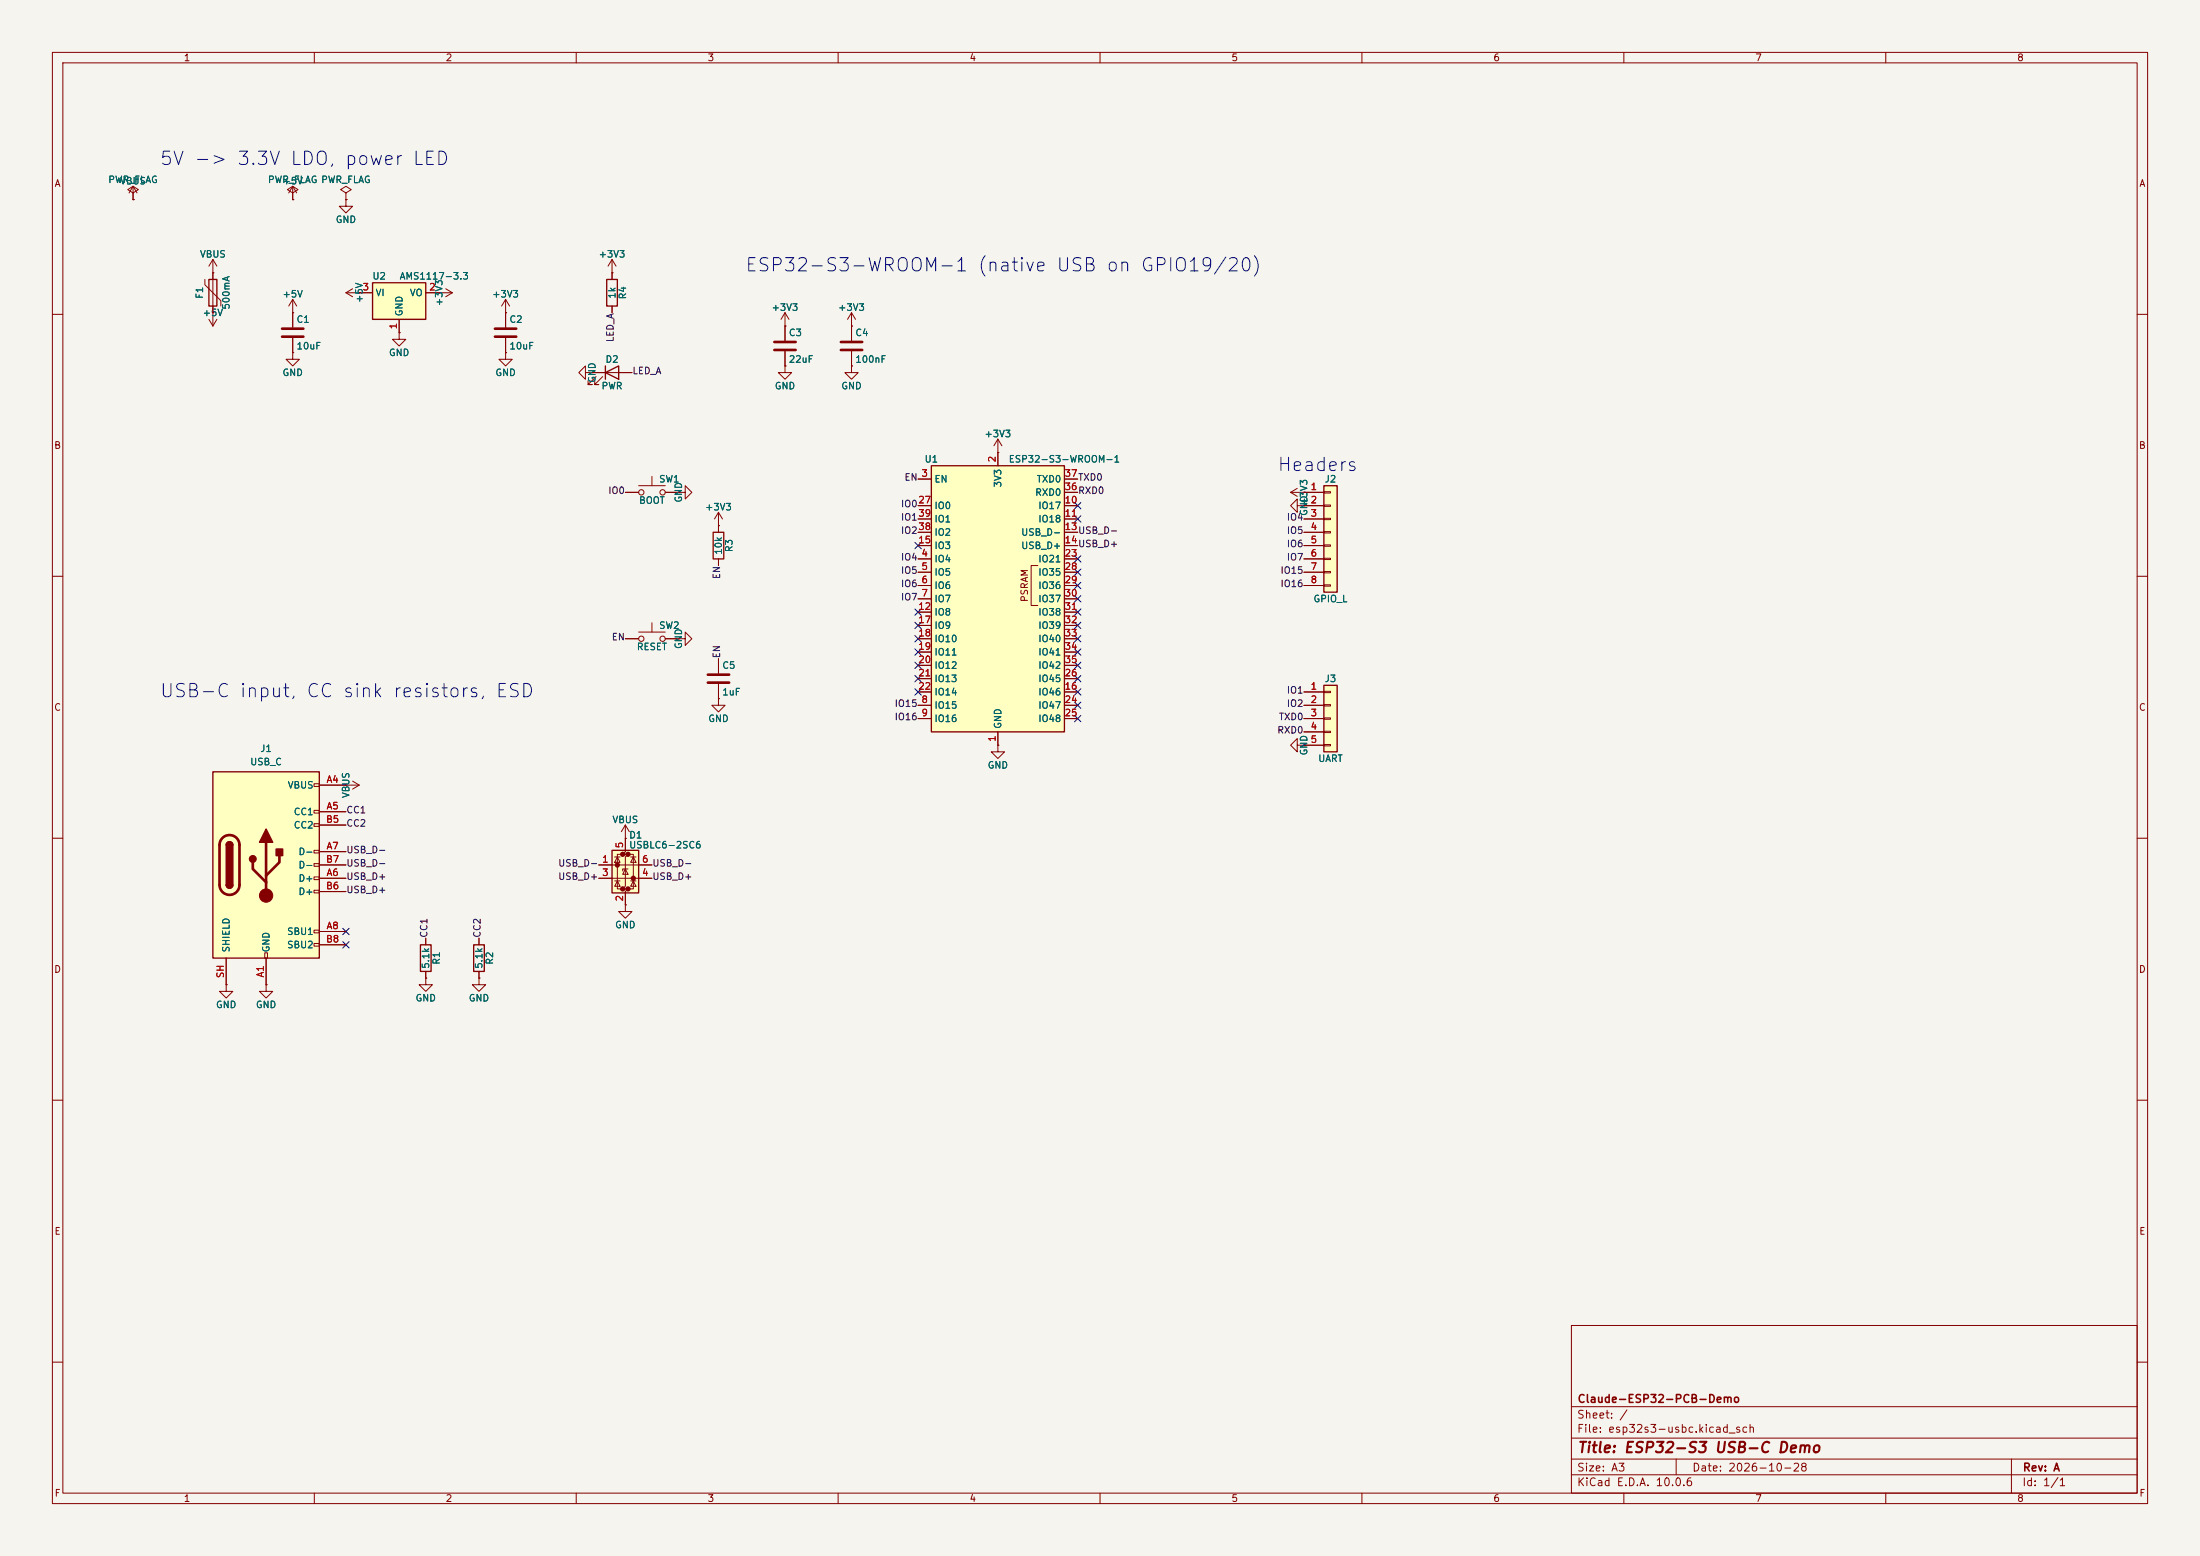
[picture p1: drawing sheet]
<svg xmlns="http://www.w3.org/2000/svg" width="420mm" height="297mm" viewBox="0 0 420 297" stroke-linecap="round" stroke-linejoin="round" font-family="sans-serif">
<path d="M0 0h420v297h-420z" fill="#f5f4ef" stroke="#f5f4ef" stroke-width=".19"/>
<g fill="none" stroke="#840000" stroke-width=".19">
<path d="M10 10h400v277h-400zM12 12h396v273h-396zM60 10v2M110 10v2M160 10v2M210 10v2M260 10v2M310 10v2M360 10v2M25.4 36.8l1-.6-1-.6-1 .6 1 .6v1.3M25.4 38.1h.1M25.4 35.6l-.8 1.2"/>
<path d="M25.4 35.6l.8 1.2M25.4 35.6v2.5M66 36.8l1.1-.6-1.1-.6-1 .6 1 .6v1.3M66 38.1h.1M116.8 52.1v1.2M116.8 58.4v1.3M149.9 59.7v5.3M149.9 59.7l-.8 1.3M149.9 59.7l.7 1.3M162.6 59.7l-.8 1.3M162.6 59.7l.7 1.3M162.6 59.7v5.3"/>
<path d="M10 60h2M96.5 67.3v1.3h1.3l-1.3 1.3-1.3-1.3h1.3M96.5 67.3h.1M113 71.1h7.6M113.8 71.9l-1.5 1.5h.7h-.7v-.8M115.1 71.9l-1.6 1.5h.8h-.8v-.8M149.9 69.9v1.2h1.2l-1.2 1.3-1.3-1.3h1.3M149.9 69.9h.1M149.9 62.2h.1M149.9 67.1v2.8M162.6 69.9v1.2h1.2l-1.2 1.3-1.3-1.3h1.3M162.6 69.9h.1"/>
<path d="M162.6 62.2h.1M162.6 67.1v2.8M408 60h2M10 110h2M124.5 118.9v1.8M408 110h2M119.4 121.9h2.5M121.9 120.7h5.1M127 121.9h2.5M129.5 121.9h1.3v-1.2l1.3 1.2-1.3 1.3v-1.3M129.5 121.9h.1M137.2 133.4v1.2h1.2l-1.2 1.3-1.3-1.3h1.3"/>
<path d="M137.2 133.4h.1M137.2 125.7v2.8M137.2 130.6v2.8M10 160h2M66 149.9h.1M66 149.9h2.6M67.3 149.1l1.3 .8M68.6 149.9l-1.3 .7M119.4 157.5l-.8 1.3M119.4 157.5l.7 1.3M119.4 157.5v2.5M190.5 142.2v1.3h1.3l-1.3 1.3-1.3-1.3h1.3"/>
<path d="M190.5 142.2h.1M247.6 142.2v-1.2l-1.2 1.2 1.2 1.3v-1.3h1.3M248.9 142.2h.1M408 160h2M119.4 160h.1M119.4 172.7v1.3h1.2l-1.2 1.3-1.3-1.3h1.3M119.4 172.7h.1M10 210h2M408 210h2M300 253h108v32h-108zM10 260h2M300 278.5h108"/>
<path d="M300 274.5h108M300 268.5h108M320 278.5v3M384 278.5v6.5M408 260h2M60 285v2M110 285v2M160 285v2M210 285v2M260 285v2M300 281.5h108M310 285v2"/>
<path d="M360 285v2"/>
<circle cx="122.4" cy="121.9" r=".51"/>
<circle cx="126.5" cy="121.9" r=".51"/>
</g>
<path d="M115.8 53.3h2.1v5.1h-2.1zM115.6 71.1l2.5-1.2v2.5zM115.6 69.9v2.5" fill="none" stroke="#840000" stroke-width=".25"/>
<path d="M147.8 65.3h4.1M147.8 66.8h4.1M160.5 65.3h4.1M160.5 66.8h4.1M135.1 128.8h4.1M135.1 130.3h4.1" fill="none" stroke="#840000" stroke-width=".51"/>
<path d="M40.6 147.3h20.4v35.6h-20.4z" fill="#ffffc2"/>
<g fill="none" stroke="#840000" stroke-width=".19">
<path d="M116.8 52.1h.1M116.8 49.5l-.7 1.3M116.8 49.5l.8 1.3M116.8 49.5v2.6M59.9 149.6h1.1v.5h-1.1zM59.9 154.7h1.1v.5h-1.1zM59.9 157.2h1.1v.5h-1.1zM61 149.9h5M61 154.9h5M61 157.5h5M59.9 162.3h1.1v.5h-1.1zM59.9 164.8h1.1v.6h-1.1z"/>
<path d="M59.9 167.4h1.1v.5h-1.1zM59.9 169.9h1.1v.5h-1.1zM59.9 177.5h1.1v.6h-1.1zM61 167.6h5M61 162.6h5M61 177.8h5M61 170.2h5M61 165.1h5M81.3 179.1v1.2M91.4 179.1v1.2M43.2 188v1.2h1.2l-1.2 1.3-1.3-1.3h1.3M43.2 188h.1"/>
<path d="M43.2 182.9v5.1M50.5 181.9h.6v1h-.6zM50.8 188v1.2h1.3l-1.3 1.3-1.3-1.3h1.3M50.8 188h.1M50.8 182.9v5.1M59.9 180.1h1.1v.5h-1.1zM61 180.3h5M81.3 186.7v1.3h1.2l-1.2 1.2-1.3-1.2h1.3M81.3 186.7h.1M81.3 185.4v1.3M91.4 186.7v1.3h1.3l-1.3 1.2-1.2-1.2h1.2M91.4 186.7h.1"/>
<path d="M91.4 185.4v1.3"/>
</g>
<path d="M40.6 147.3h20.4v35.6h-20.4zM43.2 161.3a.64 .64 0 0 1 .6-.6 .64 .64 0 0 1 .6 .6M43.2 168.9a.64 .64 0 0 0 .6 .6 .64 .64 0 0 0 .6-.6M80.3 180.3h2v5.1h-2zM90.4 180.3h2.1v5.1h-2.1z" fill="none" stroke="#840000" stroke-width=".25"/>
<path d="M42.5 160a1.9 1.9 0 0 1 2-.5 1.9 1.9 0 0 1 1.2 1.8v7.6a1.91 1.91 0 0 1-1.9 1.9 1.91 1.91 0 0 1-1.9-1.9v-7.8l.2-.6zM48.3 164.6v1.3l2.5 2.5M50.8 160.8v10.1M53.3 163.3v1.3l-2.5 2.5" fill="none" stroke="#840000" stroke-width=".51"/>
<g fill="#840000" stroke="#840000" stroke-width=".25">
<path d="M43.2 161.3h1.2v7.6h-1.2z"/>
<path d="M43.4 160.8a.64 .64 0 0 1 .7-.1 .64 .64 0 0 1 .3 .6h-1.2z"/>
<path d="M43.2 168.9h1.2a.64 .64 0 0 1-.6 .6 .64 .64 0 0 1-.6-.6z"/>
<path d="M50.8 158.2l1.3 2.6h-2.6z"/>
<path d="M52.7 162.1h1.3v1.2h-1.3z"/>
<circle cx="48.3" cy="164" r=".63"/>
</g>
<circle cx="50.8" cy="170.9" r="1.27" fill="#840000" stroke="#840000" stroke-width=".19"/>
<path d="M177.8 88.9h25.4v50.8h-25.4z" fill="#ffffc2"/>
<path d="M39.9 53.3h1.5v5.1h-1.5zM177.8 88.9h25.4v50.8h-25.4zM136.1 101.6h2.1v5.1h-2.1z" fill="none" stroke="#840000" stroke-width=".25"/>
<g fill="none" stroke="#840000" stroke-width=".19">
<path d="M55.9 36.8l1-.6-1-.6-1 .6 1 .6v1.3M55.9 38.1h.1M55.9 35.6l-.8 1.2M55.9 35.6l.7 1.2M55.9 35.6v2.5M66 38.1v1.3h1.3l-1.3 1.2-1.2-1.2h1.2M66 38.1h.1M39.1 53.3v1.1l3.1 3v1M40.6 52.1h.1M40.6 59.7h.1M40.6 49.5l-.7 1.3M40.6 49.5l.8 1.3"/>
<path d="M40.6 49.5v12.7M55.9 59.7h.1M55.9 57.2v5.3M55.9 57.2l-.8 1.2M55.9 57.2l.7 1.2M96.5 59.7h.1M96.5 57.2v5.3M96.5 57.2l-.7 1.2M96.5 57.2l.8 1.2M39.9 61l.7 1.2M41.4 61l-.8 1.2M55.9 67.3v1.3h1.2l-1.2 1.3-1.3-1.3h1.3"/>
<path d="M55.9 67.3h.1M55.9 64.5v2.8M96.5 64.5v2.8M111.8 71.1v-1.2l-1.3 1.2 1.3 1.3v-1.3h1.2M113 71.1h.1M119.4 94h2.5M121.9 92.7h5.1M124.5 90.9v1.8M127 94h2.5M129.5 94h1.3v-1.3l1.3 1.3-1.3 1.3v-1.3M129.5 94h.1M137.2 97.8l-.8 1.3"/>
<path d="M137.2 97.8l.7 1.3M137.2 97.8v3.8M175.3 91.4h2.5M175.3 96.5h2.5M175.3 99.1h2.5M190.5 86.4h.1M190.5 83.8v5.1M190.5 83.8l-.8 1.3M190.5 83.8l.8 1.3M203.2 91.4h2.5M203.2 96.5h2.5M203.2 99.1h2.5"/>
<path d="M203.2 94h2.5M137.2 100.3h.1M137.2 106.7v1.3M175.3 106.7h2.5M175.3 109.2h2.5M175.3 111.8h2.5M175.3 114.3h2.5M175.3 116.8h2.5M175.3 101.6h2.5M175.3 104.1h2.5M175.3 119.4h2.5M198.1 108h-1.3v7.6h1.3"/>
<path d="M203.2 106.7h2.5M203.2 109.2h2.5M203.2 111.8h2.5M203.2 114.3h2.5M203.2 116.8h2.5M203.2 101.6h2.5M203.2 104.1h2.5M203.2 119.4h2.5M175.3 134.6h2.5M175.3 137.2h2.5M175.3 132.1h2.5M175.3 121.9h2.5"/>
<path d="M175.3 124.5h2.5M175.3 127h2.5M175.3 129.5h2.5M190.5 139.7v2.5M203.2 134.6h2.5M203.2 137.2h2.5M203.2 132.1h2.5M203.2 121.9h2.5M203.2 124.5h2.5M203.2 127h2.5M203.2 129.5h2.5"/>
<circle cx="122.4" cy="94" r=".51"/>
<circle cx="126.5" cy="94" r=".51"/>
</g>
<path d="M53.8 62.7h4.1M53.8 64.3h4.1M94.5 62.7h4.1M94.5 64.3h4.1" fill="none" stroke="#840000" stroke-width=".51"/>
<path d="M71.1 54h10.2v7h-10.2z" fill="#ffffc2"/>
<path d="M71.1 54h10.2v7h-10.2z" fill="none" stroke="#840000" stroke-width=".25"/>
<path d="M66 55.9h5.1M66 55.9l1.3 .7M67.3 55.1l-1.3 .8M68.6 55.9h.1M81.3 55.9h5.1M83.8 55.9h.1M85.1 55.1l1.3 .8M86.4 55.9l-1.3 .7M76.2 63.5v1.3h1.3l-1.3 1.2-1.3-1.2h1.3M76.2 63.5h.1M76.2 61v2.5" fill="none" stroke="#840000" stroke-width=".19"/>
<path d="M116.8 162.3h5.1v8.1h-5.1z" fill="#ffffc2"/>
<g fill="#840000" stroke="#840000" stroke-width=".51">
<circle cx="117.9" cy="165.1" r=".25"/>
<circle cx="118.9" cy="163.1" r=".25"/>
<circle cx="118.9" cy="169.7" r=".25"/>
<circle cx="119.9" cy="163.1" r=".25"/>
<circle cx="119.9" cy="169.7" r=".25"/>
<circle cx="120.9" cy="167.6" r=".25"/>
</g>
<g fill="none" stroke="#840000" stroke-width=".19">
<path d="M246.4 94l1.2 .7M246.4 94h2.5M247.6 93.2l-1.2 .8M248.9 94h.1M114.3 165.1h10.2M114.3 167.6h10.2M117.3 168.1h1.1M117.3 163.6h1.1M117.9 163.6l.5 1h-1.1zM117.9 168.1l.5 1.1h-1.1zM118.9 163.1h-1v6.6h1M119.4 160v2.6l-.5 .5h1l-.5 .5v5.6l-.5 .5h1l-.5 .5v2.5"/>
<path d="M119.4 165.9l.5 1h-1zM119.9 165.9h-1v.3M119.9 163.1h1v6.6h-1M120.4 168.1h1M120.4 163.6h1M120.9 163.6l.5 1h-1zM120.9 168.1l.5 1.1h-1z"/>
</g>
<path d="M116.8 162.3h5.1v8.1h-5.1z" fill="none" stroke="#840000" stroke-width=".25"/>
<path d="M252.7 92.7h2.6v20.3h-2.6z" fill="#ffffc2"/>
<path d="M252.7 92.7h2.6v20.3h-2.6z" fill="none" stroke="#840000" stroke-width=".25"/>
<g fill="none" stroke="#840000" stroke-width=".19">
<path d="M247.6 96.5v-1.2l-1.2 1.2 1.2 1.3v-1.3h1.3M248.9 96.5h.1M248.9 94h3.8M248.9 96.5h3.8M248.9 99.1h3.8M252.7 93.9h1.3v.2h-1.3zM252.7 96.4h1.3v.2h-1.3zM252.7 98.9h1.3v.3h-1.3zM248.9 101.6h3.8M248.9 104.1h3.8M248.9 106.7h3.8M248.9 109.2h3.8"/>
<path d="M248.9 111.8h3.8M252.7 101.5h1.3v.2h-1.3zM252.7 104h1.3v.3h-1.3zM252.7 106.6h1.3v.2h-1.3zM252.7 109.1h1.3v.2h-1.3zM252.7 111.6h1.3v.3h-1.3z"/>
</g>
<path d="M252.7 130.8h2.6v12.7h-2.6z" fill="#ffffc2"/>
<path d="M252.7 130.8h2.6v12.7h-2.6z" fill="none" stroke="#840000" stroke-width=".25"/>
<g fill="none" stroke="#840000" stroke-width=".19">
<path d="M25.4 38.1h.1M55.9 38.1h.1M66 38.1h.1M40.6 52.1h.1M40.6 59.7h.1M40.6 52.1v1.2M40.6 58.4v1.3M55.9 59.7h.1M55.9 59.7v2.8M68.6 55.9h.1M68.6 55.9h2.5M81.3 55.9h2.5"/>
<path d="M83.8 55.9h.1M96.5 59.7h.1M96.5 59.7v2.8M116.8 52.1h.1M116.8 52.1v1.2M116.8 58.4v1.3M55.9 67.3h.1M55.9 64.5v2.8M76.2 63.5h.1M76.2 61v2.5M96.5 67.3h.1M96.5 64.5v2.8"/>
<path d="M113 71.1h.1M113 71.1h2.6M118.1 71.1h2.5M149.9 69.9h.1M149.9 62.2h.1M149.9 62.2v2.8M149.9 67.1v2.8M162.6 69.9h.1M162.6 62.2h.1M162.6 62.2v2.8M162.6 67.1v2.8M119.4 94h2.5"/>
<path d="M127 94h2.5M129.5 94h.1M175.3 91.4h2.5M175.3 96.5h2.5M175.3 99.1h2.5M190.5 86.4h.1M190.5 86.4v2.5M203.2 91.4h2.5M203.2 96.5h2.5M203.2 99.1h2.5M203.2 94h2.5M248.9 94h.1"/>
<path d="M248.9 96.5h.1M248.9 96.5h3.8M248.9 99.1h3.8M248.9 94h3.8M137.2 100.3h.1M137.2 100.3v1.3M137.2 106.7v1.3M175.3 106.7h2.5M175.3 109.2h2.5M175.3 111.8h2.5M175.3 114.3h2.5M175.3 116.8h2.5"/>
<path d="M175.3 101.6h2.5M175.3 104.1h2.5M175.3 119.4h2.5M203.2 106.7h2.5M203.2 109.2h2.5M203.2 111.8h2.5M203.2 114.3h2.5M203.2 116.8h2.5M203.2 101.6h2.5M203.2 104.1h2.5M203.2 119.4h2.5M248.9 106.7h3.8"/>
<path d="M248.9 109.2h3.8M248.9 111.8h3.8M248.9 101.6h3.8M248.9 104.1h3.8M119.4 121.9h2.5M127 121.9h2.5M129.5 121.9h.1M137.2 133.4h.1M137.2 125.7v2.8M137.2 130.6v2.8M175.3 132.1h2.5M175.3 134.6h2.5"/>
<path d="M175.3 137.2h2.5M175.3 121.9h2.5M175.3 124.5h2.5M175.3 127h2.5M175.3 129.5h2.5M190.5 139.7v2.5M203.2 132.1h2.5M203.2 134.6h2.5M203.2 137.2h2.5M203.2 121.9h2.5M203.2 124.5h2.5M203.2 127h2.5"/>
<path d="M203.2 129.5h2.5M248.9 132.1h3.8M248.9 134.6h3.8M248.9 137.2h3.8M248.9 139.7h3.8M252.7 132h1.3v.2h-1.3zM252.7 134.5h1.3v.2h-1.3zM252.7 137h1.3v.3h-1.3zM252.7 139.6h1.3v.2h-1.3zM61 149.9h5M61 154.9h5M61 157.5h5"/>
<path d="M66 149.9h.1M190.5 142.2h.1M248.9 142.2h.1M248.9 142.2h3.8M252.7 142.1h1.3v.3h-1.3zM61 167.6h5M61 162.6h5M61 177.8h5M61 170.2h5M61 165.1h5M81.3 179.1v1.2M91.4 179.1v1.2"/>
<path d="M114.3 167.6h2.5M114.3 165.1h2.5M119.4 172.7h.1M119.4 160h.1M119.4 160v2.6M119.4 170.2v2.5M121.9 167.6h2.6M121.9 165.1h2.6M43.2 188h.1M43.2 182.9v5.1M50.8 188h.1M50.8 182.9v5.1"/>
<path d="M61 180.3h5M81.3 186.7h.1M81.3 185.4v1.3M91.4 186.7h.1M91.4 185.4v1.3"/>
</g>
<g fill="none" stroke="#000084" stroke-width=".19">
<path d="M205.1 95.9l1.2 1.2M205.1 98.5l1.2 1.2M206.3 95.9l-1.2 1.2M206.3 98.5l-1.2 1.2M174.7 118.8l1.2 1.2M174.7 103.5l1.2 1.2M174.7 116.2l1.2 1.2M175.9 118.8l-1.2 1.2M175.9 103.5l-1.2 1.2M175.9 116.2l-1.2 1.2M205.1 118.8l1.2 1.2M205.1 116.2l1.2 1.2"/>
<path d="M205.1 113.7l1.2 1.2M205.1 106.1l1.2 1.2M205.1 111.2l1.2 1.2M205.1 108.6l1.2 1.2M206.3 118.8l-1.2 1.2M206.3 116.2l-1.2 1.2M206.3 113.7l-1.2 1.2M206.3 106.1l-1.2 1.2M206.3 111.2l-1.2 1.2M206.3 108.6l-1.2 1.2M174.7 131.5l1.2 1.2M174.7 121.3l1.2 1.2"/>
<path d="M174.7 123.9l1.2 1.2M174.7 126.4l1.2 1.2M174.7 128.9l1.2 1.2M175.9 131.5l-1.2 1.2M175.9 121.3l-1.2 1.2M175.9 123.9l-1.2 1.2M175.9 126.4l-1.2 1.2M175.9 128.9l-1.2 1.2M205.1 128.9l1.2 1.2M205.1 134l1.2 1.2M205.1 131.5l1.2 1.2M205.1 126.4l1.2 1.2"/>
<path d="M205.1 123.9l1.2 1.2M205.1 121.3l1.2 1.2M205.1 136.6l1.2 1.2M206.3 128.9l-1.2 1.2M206.3 134l-1.2 1.2M206.3 131.5l-1.2 1.2M206.3 126.4l-1.2 1.2M206.3 123.9l-1.2 1.2M206.3 121.3l-1.2 1.2M206.3 136.6l-1.2 1.2M65.4 177.2l1.2 1.2M65.4 179.7l1.2 1.2"/>
<path d="M66.6 177.2l-1.2 1.2M66.6 179.7l-1.2 1.2"/>
</g>
<g font-size="2.5" fill="#0000c2">
<text x="30.3" y="32.2">5V -&gt; 3.3V LDO, power LED</text>
<text x="142.1" y="52.5">ESP32-S3-WROOM-1 (native USB on GPIO19/20)</text>
<text x="243.7" y="90.6">Headers</text>
<text x="30.3" y="133.8">USB-C input, CC sink resistors, ESD</text>
</g>
<text font-size="2" fill="#840000" x="301" y="277.8">Title: ESP32-S3 USB-C Demo</text>
<g font-size="1.5" fill="#840000">
<text x="301" y="268.1">Claude-ESP32-PCB-Demo</text>
<text x="300.9" y="273.8">File: esp32s3-usbc.kicad_sch</text>
<text x="300.9" y="271.1">Sheet: /</text>
<text x="300.9" y="281.2">Size: A3</text>
<text x="322.9" y="281.2">Date: 2026-10-28</text>
<text x="386" y="281.2">Rev: A</text>
<text x="300.9" y="284">KiCad E.D.A. 10.0.6</text>
<text x="385.9" y="284">Id: 1/1</text>
</g>
<g font-size="1.3" fill="#840000">
<text x="35" y="12">1</text>
<text x="85" y="12">2</text>
<text x="135" y="12">3</text>
<text x="185" y="12">4</text>
<text x="235" y="12">5</text>
<text x="285" y="12">6</text>
<text x="335" y="12">7</text>
<text x="385" y="12">8</text>
<text x="10.3" y="36">A</text>
<text x="408.3" y="36">A</text>
<text x="10.2" y="86">B</text>
<text x="408.2" y="86">B</text>
<text x="196.5" y="115" transform="rotate(-90 196.5 115)">PSRAM</text>
<text x="10.2" y="136">C</text>
<text x="408.2" y="136">C</text>
<text x="10.2" y="186">D</text>
<text x="408.2" y="186">D</text>
<text x="10.3" y="236">E</text>
<text x="408.3" y="236">E</text>
<text x="10.3" y="286">F</text>
<text x="35" y="287">1</text>
<text x="85" y="287">2</text>
<text x="135" y="287">3</text>
<text x="185" y="287">4</text>
<text x="235" y="287">5</text>
<text x="285" y="287">6</text>
<text x="335" y="287">7</text>
<text x="385" y="287">8</text>
<text x="408.3" y="286">F</text>
</g>
<g font-size="1.3" fill="#006464">
<text x="20.6" y="35.3">PWR_FLAG</text>
<text x="22.8" y="35.5">VBUS</text>
<text x="51" y="35.3">PWR_FLAG PWR_FLAG</text>
<text x="53.8" y="35.5">+5V</text>
<text x="64" y="42.9">GND</text>
<text x="38.1" y="49.5">VBUS</text>
<text x="71" y="53.7">U2</text>
<text x="76.2" y="53.7">AMS1117-3.3</text>
<text x="114.2" y="49.5">+3V3</text>
<text x="39.1" y="57.2" transform="rotate(-90 39.1 57.2)">F1</text>
<text x="44.1" y="59.2" transform="rotate(-90 44.1 59.2)">500mA</text>
<text x="53.8" y="57.1">+5V</text>
<text x="69.5" y="57.9" transform="rotate(-90 69.5 57.9)">+5V</text>
<text x="71.6" y="56.8">VI</text>
<text x="78.1" y="56.8">VO</text>
<text x="84.8" y="58.5" transform="rotate(-90 84.8 58.5)">+3V3</text>
<text x="93.9" y="57.1">+3V3</text>
<text x="117.8" y="57.1" transform="rotate(-90 117.8 57.1)">1k</text>
<text x="119.8" y="57.2" transform="rotate(-90 119.8 57.2)">R4</text>
<text x="147.2" y="59.6">+3V3</text>
<text x="159.9" y="59.6">+3V3</text>
<text x="38.6" y="60.7">+5V</text>
<text x="56.5" y="61.9">C1</text>
<text x="77.2" y="60.5" transform="rotate(-90 77.2 60.5)">GND</text>
<text x="97.1" y="61.9">C2</text>
<text x="150.5" y="64.5">C3</text>
<text x="163.2" y="64.5">C4</text>
<text x="56.5" y="67">10uF</text>
<text x="74.1" y="68.3">GND</text>
<text x="97.1" y="67">10uF</text>
<text x="115.5" y="69.5">D2</text>
<text x="150.5" y="69.5">22uF</text>
<text x="163.2" y="69.5">100nF</text>
<text x="53.8" y="72.1">GND</text>
<text x="94.5" y="72.1">GND</text>
<text x="114" y="73.2" transform="rotate(-90 114 73.2)">GND</text>
<text x="114.7" y="74.6">PWR</text>
<text x="147.8" y="74.6">GND</text>
<text x="160.5" y="74.6">GND</text>
<text x="187.8" y="83.8">+3V3</text>
<text x="176.4" y="88.6">U1</text>
<text x="192.5" y="88.6">ESP32-S3-WROOM-1</text>
<text x="125.7" y="92.4">SW1</text>
<text x="178.3" y="92.4">EN</text>
<text x="191.5" y="93.1" transform="rotate(-90 191.5 93.1)">3V3</text>
<text x="197.5" y="94.9">RXD0</text>
<text x="197.8" y="92.4">TXD0</text>
<text x="252.8" y="92.4">J2</text>
<text x="121.9" y="96.5">BOOT</text>
<text x="130.5" y="96" transform="rotate(-90 130.5 96)">GND</text>
<text x="134.5" y="97.7">+3V3</text>
<text x="178.3" y="97.5">IO0</text>
<text x="178.3" y="100">IO1</text>
<text x="198.1" y="97.5">IO17</text>
<text x="198.1" y="100">IO18</text>
<text x="249.9" y="98.6" transform="rotate(-90 249.9 98.6)">GND</text>
<text x="249.9" y="96.6" transform="rotate(-90 249.9 96.6)">+3V3</text>
<text x="138.1" y="106" transform="rotate(-90 138.1 106)">10k</text>
<text x="140.2" y="105.5" transform="rotate(-90 140.2 105.5)">R3</text>
<text x="178.3" y="107.6">IO4</text>
<text x="178.3" y="105.1">IO3</text>
<text x="178.3" y="102.6">IO2</text>
<text x="194.8" y="102.6">USB_D-</text>
<text x="194.8" y="105.1">USB_D+</text>
<text x="198.1" y="107.6">IO21</text>
<text x="178.3" y="110.2">IO5</text>
<text x="178.3" y="112.7">IO6</text>
<text x="198.1" y="110.2">IO35</text>
<text x="198.1" y="112.7">IO36</text>
<text x="178.3" y="115.3">IO7</text>
<text x="178.3" y="117.8">IO8</text>
<text x="198.1" y="115.3">IO37</text>
<text x="198.1" y="117.8">IO38</text>
<text x="250.6" y="115.3">GPIO_L</text>
<text x="121.5" y="124.4">RESET</text>
<text x="125.7" y="120.3">SW2</text>
<text x="130.5" y="124" transform="rotate(-90 130.5 124)">GND</text>
<text x="178.3" y="120.3">IO9</text>
<text x="178.3" y="122.9">IO10</text>
<text x="178.3" y="125.4">IO11</text>
<text x="198.1" y="120.3">IO39</text>
<text x="198.1" y="122.9">IO40</text>
<text x="198.1" y="125.4">IO41</text>
<text x="137.8" y="128">C5</text>
<text x="178.3" y="128">IO12</text>
<text x="178.3" y="130.5">IO13</text>
<text x="198.1" y="130.5">IO45</text>
<text x="198.1" y="128">IO42</text>
<text x="252.8" y="130.5">J3</text>
<text x="137.8" y="133">1uF</text>
<text x="178.3" y="135.6">IO15</text>
<text x="178.3" y="133">IO14</text>
<text x="198.1" y="133">IO46</text>
<text x="198.1" y="135.6">IO47</text>
<text x="49.6" y="143.8">J1</text>
<text x="135.1" y="138.1">GND</text>
<text x="178.3" y="138.1">IO16</text>
<text x="191.5" y="139.2" transform="rotate(-90 191.5 139.2)">GND</text>
<text x="198.1" y="138.1">IO48</text>
<text x="47.6" y="146.4">USB_C</text>
<text x="188.4" y="147">GND</text>
<text x="249.9" y="144.3" transform="rotate(-90 249.9 144.3)">GND</text>
<text x="251.5" y="145.7">UART</text>
<text x="54.8" y="150.8">VBUS</text>
<text x="56" y="155.9">CC1</text>
<text x="67" y="152.4" transform="rotate(-90 67 152.4)">VBUS</text>
<text x="56" y="158.4">CC2</text>
<text x="116.8" y="157.4">VBUS</text>
<text x="120" y="160.3">D1</text>
<text x="56.9" y="163.5">D-</text>
<text x="56.9" y="166.1">D-</text>
<text x="120" y="162.3">USBLC6-2SC6</text>
<text x="56.9" y="168.6">D+</text>
<text x="56.9" y="171.1">D+</text>
<text x="54.7" y="178.8">SBU1</text>
<text x="117.3" y="177.5">GND</text>
<text x="44.1" y="181.9" transform="rotate(-90 44.1 181.9)">SHIELD</text>
<text x="51.8" y="181.9" transform="rotate(-90 51.8 181.9)">GND</text>
<text x="54.7" y="181.3">SBU2</text>
<text x="82.2" y="185" transform="rotate(-90 82.2 185)">5.1k</text>
<text x="84.3" y="184.2" transform="rotate(-90 84.3 184.2)">R1</text>
<text x="92.4" y="185" transform="rotate(-90 92.4 185)">5.1k</text>
<text x="94.4" y="184.2" transform="rotate(-90 94.4 184.2)">R2</text>
<text x="79.2" y="191.5">GND</text>
<text x="89.4" y="191.5">GND</text>
<text x="41.1" y="192.7">GND</text>
<text x="48.7" y="192.7">GND</text>
</g>
<g font-size="1.3" fill="#a90000">
<text x="69.1" y="55.7">3</text>
<text x="81.8" y="55.7">2</text>
<text x="76.1" y="63" transform="rotate(-90 76.1 63)">1</text>
<text x="190.4" y="88.4" transform="rotate(-90 190.4 88.4)">2</text>
<text x="175.8" y="91.3">3</text>
<text x="203.1" y="93.8">36</text>
<text x="203.1" y="91.3">37</text>
<text x="250.1" y="93.8">1</text>
<text x="175.2" y="96.4">27</text>
<text x="175.2" y="101.5">38</text>
<text x="175.2" y="98.9">39</text>
<text x="203.1" y="96.4">10</text>
<text x="203.1" y="98.9">11</text>
<text x="203.1" y="101.5">13</text>
<text x="250.1" y="96.4">2</text>
<text x="250.1" y="98.9">3</text>
<text x="250.1" y="101.5">4</text>
<text x="175.2" y="104">15</text>
<text x="175.8" y="106.5">4</text>
<text x="203.1" y="104">14</text>
<text x="203.1" y="106.5">23</text>
<text x="250.1" y="104">5</text>
<text x="250.1" y="106.5">6</text>
<text x="175.8" y="109.1">5</text>
<text x="175.8" y="111.6">6</text>
<text x="203.1" y="109.1">28</text>
<text x="203.1" y="111.6">29</text>
<text x="250.1" y="109.1">7</text>
<text x="250.1" y="111.6">8</text>
<text x="175.2" y="116.7">12</text>
<text x="175.2" y="119.2">17</text>
<text x="175.8" y="114.2">7</text>
<text x="203.1" y="114.2">30</text>
<text x="203.1" y="116.7">31</text>
<text x="203.1" y="119.2">32</text>
<text x="175.2" y="121.8">18</text>
<text x="175.2" y="124.3">19</text>
<text x="203.1" y="121.8">33</text>
<text x="203.1" y="124.3">34</text>
<text x="175.2" y="126.9">20</text>
<text x="175.2" y="129.4">21</text>
<text x="175.2" y="131.9">22</text>
<text x="203.1" y="131.9">16</text>
<text x="203.1" y="129.4">26</text>
<text x="203.1" y="126.9">35</text>
<text x="250.1" y="131.9">1</text>
<text x="175.8" y="134.5">8</text>
<text x="175.8" y="137">9</text>
<text x="203.1" y="134.5">24</text>
<text x="203.1" y="137">25</text>
<text x="250.1" y="134.5">2</text>
<text x="250.1" y="137">3</text>
<text x="190.4" y="141.7" transform="rotate(-90 190.4 141.7)">1</text>
<text x="250.1" y="139.6">4</text>
<text x="250.1" y="142.1">5</text>
<text x="62.2" y="149.7">A4</text>
<text x="62.2" y="154.8">A5</text>
<text x="62.1" y="157.3">B5</text>
<text x="62.1" y="165">B7</text>
<text x="62.2" y="167.5">A6</text>
<text x="62.2" y="162.4">A7</text>
<text x="114.8" y="165">1</text>
<text x="114.8" y="167.5">3</text>
<text x="119.2" y="162" transform="rotate(-90 119.2 162)">5</text>
<text x="122.5" y="167.5">4</text>
<text x="122.5" y="165">6</text>
<text x="62.1" y="170">B6</text>
<text x="119.2" y="172.2" transform="rotate(-90 119.2 172.2)">2</text>
<text x="62.2" y="177.7">A8</text>
<text x="62.1" y="180.2">B8</text>
<text x="43" y="186.8" transform="rotate(-90 43 186.8)">SH</text>
<text x="50.7" y="186.7" transform="rotate(-90 50.7 186.7)">A1</text>
</g>
<g font-size="1.3" fill="#0f0f0f">
<text x="117.5" y="65.4" transform="rotate(-90 117.5 65.4)">LED_A</text>
<text x="120.6" y="71.7">LED_A</text>
<text x="116" y="94.6">IO0</text>
<text x="172.6" y="92.1">EN</text>
<text x="205.7" y="94.6">RXD0</text>
<text x="205.7" y="92.1">TXD0</text>
<text x="171.9" y="97.1">IO0</text>
<text x="171.9" y="99.7">IO1</text>
<text x="245.5" y="99.7">IO4</text>
<text x="171.9" y="107.3">IO4</text>
<text x="171.9" y="102.2">IO2</text>
<text x="205.7" y="102.2">USB_D-</text>
<text x="205.7" y="104.8">USB_D+</text>
<text x="245.5" y="104.8">IO6</text>
<text x="245.5" y="102.2">IO5</text>
<text x="245.5" y="107.3">IO7</text>
<text x="137.8" y="110.7" transform="rotate(-90 137.8 110.7)">EN</text>
<text x="171.9" y="112.4">IO6</text>
<text x="171.9" y="109.8">IO5</text>
<text x="244.3" y="109.8">IO15</text>
<text x="244.3" y="112.4">IO16</text>
<text x="171.9" y="114.9">IO7</text>
<text x="116.7" y="122.5">EN</text>
<text x="137.8" y="125.8" transform="rotate(-90 137.8 125.8)">EN</text>
<text x="170.7" y="135.2">IO15</text>
<text x="170.7" y="137.8">IO16</text>
<text x="244" y="137.8">TXD0</text>
<text x="245.5" y="132.7">IO1</text>
<text x="245.5" y="135.2">IO2</text>
<text x="243.7" y="140.3">RXD0</text>
<text x="66" y="155.6">CC1</text>
<text x="66" y="158.1">CC2</text>
<text x="66" y="163.2">USB_D-</text>
<text x="66" y="165.7">USB_D-</text>
<text x="106.5" y="165.7">USB_D-</text>
<text x="124.4" y="165.7">USB_D-</text>
<text x="66" y="168.3">USB_D+</text>
<text x="66" y="170.8">USB_D+</text>
<text x="106.5" y="168.3">USB_D+</text>
<text x="124.4" y="168.3">USB_D+</text>
<text x="81.9" y="179.1" transform="rotate(-90 81.9 179.1)">CC1</text>
<text x="92.1" y="179.1" transform="rotate(-90 92.1 179.1)">CC2</text>
</g>
</svg>
